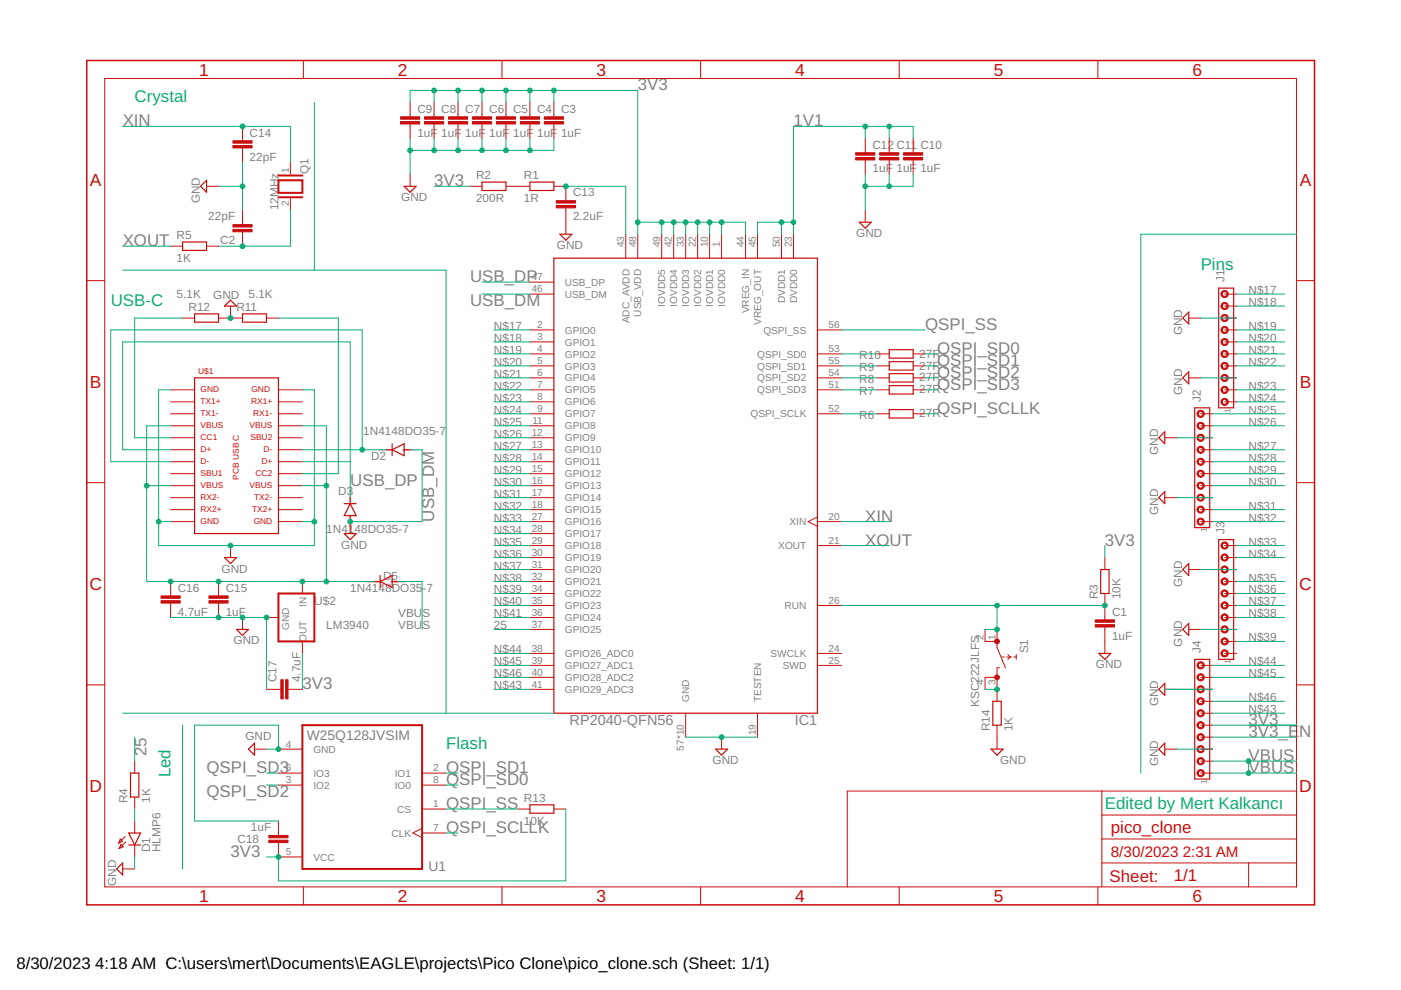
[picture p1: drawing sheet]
<svg xmlns="http://www.w3.org/2000/svg" width="297mm" height="210mm" viewBox="0 0 297 210" stroke-linecap="round" stroke-linejoin="round" font-family="sans-serif">
<g fill="none" stroke="#c90d0c" stroke-width=".21">
<path d="M22.2 16.6h252.7v171.4h-252.7zM64.3 12.8v3.8M106.4 12.8v3.8M148.5 12.8v3.8M190.6 12.8v3.8M232.8 12.8v3.8M43.8 39.5h2.5M51.4 26.8v3M51.4 31.4v3M61.6 34.4v2.6M87 21.7v3.1M87 26.3v3"/>
<path d="M87 37v2.5M92 21.7v3.1M92 26.3v3M97.1 21.7v3.1M97.1 26.3v3M99.7 39.5h2.5M102.2 21.7v3.1M102.2 26.3v3M107.3 21.7v3.1M107.3 26.3v3M107.3 39.5h5.1M112.4 21.7v3.1"/>
<path d="M112.4 26.3v3M117.4 21.7v3.1M117.4 26.3v3M117.4 39.5h2.6v3M183.5 29.3v3.1M183.5 33.9v3.1M188.5 29.3v3.1M188.5 33.9v3.1M193.6 29.3v3.1M193.6 33.9v3.1M18.4 59.5h3.8M36.2 52.2h2.5"/>
<path d="M43.8 52.2h2.5M51.4 44.6v3M51.4 49.1v3.1M61.6 42v2.6M112.4 59.8h5M120 44.1v5.6M132.7 49.7v5M135.2 49.7v5M140.3 49.7v5M142.8 49.7v5M145.4 49.7v5M147.9 49.7v5"/>
<path d="M150.5 49.7v5M153 49.7v5M158.1 49.7v5M160.6 49.7v5M165.7 49.7v5M168.2 49.7v5M183.5 44.6v2.5M274.9 59.5h3.8M38.7 67.4h2.6M46.3 67.4h5.1M48.9 64.9v2.5M56.5 67.4h2.5"/>
<path d="M112.4 62.4h5M112.4 70h5M112.4 72.5h5M112.4 75h5M112.4 77.6h5M173.3 70h5.1M173.3 75h5.1M173.3 77.6h5.1M186 75h2.5M186 77.6h2.5M193.6 75h2.6M193.6 77.6h2.6"/>
<path d="M252 67.4h2.6M259.7 62.4h2.5M259.7 70h2.5M259.7 72.5h2.5M259.7 75h2.5M259.7 77.6h2.5M259.7 67.4h2.5M259.7 64.9h2.5M36.2 82.7h5.1M36.2 85.2h5.1M36.2 87.7h5.1M36.2 90.3h5.1"/>
<path d="M36.2 92.8h5.1M36.2 95.4h5.1M36.2 97.9h5.1M59 82.7h5.1M59 85.2h5.1M59 87.7h5.1M59 90.3h5.1M59 92.8h5.1M59 95.4h5.1M59 97.9h5.1M112.4 80.1h5M112.4 82.7h5"/>
<path d="M112.4 85.2h5M112.4 87.7h5M112.4 90.3h5M112.4 92.8h5M112.4 95.4h5M112.4 97.9h5M173.3 80.1h5.1M173.3 82.7h5.1M173.3 87.7h5.1M186 80.1h2.5M186 82.7h2.5M186 87.7h2.5"/>
<path d="M193.6 80.1h2.6M193.6 82.7h2.6M193.6 87.7h2.6M247 92.8h2.5M252 80.1h2.6M254.6 87.7h2.5M254.6 90.3h2.5M254.6 92.8h2.5M254.6 95.4h2.5M254.6 97.9h2.5M259.7 80.1h2.5M259.7 82.7h2.5"/>
<path d="M259.7 85.2h2.5M18.4 102.3h3.8M36.2 100.4h5.1M36.2 103h5.1M36.2 105.5h5.1M36.2 108.1h5.1M36.2 110.6h5.1M48.9 115.7v2.5M59 100.4h5.1M59 103h5.1M59 105.5h5.1M59 108.1h5.1"/>
<path d="M59 110.6h5.1M74.3 110.6v2.5M112.4 100.4h5M112.4 103h5M112.4 105.5h5M112.4 108.1h5M112.4 110.6h5M112.4 113.1h5M112.4 115.7h5M112.4 118.2h5M173.3 110.6h5.1M173.3 115.7h5.1"/>
<path d="M173.3 109.6l-2 1 2 1M234.3 118.2v2.6M247 105.5h2.5M254.6 100.4h2.5M254.6 103h2.5M254.6 105.5h2.5M254.6 108.1h2.5M254.6 110.6h2.5M259.7 115.7h2.5M259.7 118.2h2.5M274.9 102.3h3.8M36.2 123.3v3"/>
<path d="M36.2 127.9v3M46.3 123.3v3M46.3 127.9v3M51.4 130.9v2.6M56.5 130.9h2.5M64.1 123.3v2.5M64.1 136v2.5M112.4 120.8h5M112.4 123.3h5M112.4 125.8h5M112.4 128.4h5M112.4 130.9h5"/>
<path d="M112.4 133.5h5M112.4 138.5h5M173.3 128.4h5.1M173.3 138.5h5.1M208.9 133.5v2.5h2.5M211.4 133.5v3.8l1.8 4.3M212.4 139.3h.5M213.4 139.3h1M213.7 138.8l.5 .5-.5 .5M214.9 139.3h.6M215.5 138.8v1M234.3 125.8v5.6"/>
<path d="M234.3 132.9v5.6M252 120.8h2.6M252 133.5h2.6M259.7 120.8h2.5M259.7 123.3h2.5M259.7 125.8h2.5M259.7 128.4h2.5M259.7 130.9h2.5M259.7 133.5h2.5M259.7 138.5h2.5M259.7 136h2.5M18.4 145.2h3.8"/>
<path d="M54 158.8h2.5M56.5 146.2h3M59 158.8h5.1M61.1 146.2h3M112.4 141.1h5M112.4 143.6h5M112.4 146.2h5M145.4 151.2v5.1M153 156.3v2.5M160.6 151.2v5.1M173.3 141.1h5.1M211.4 143.6h-2.5v2.6"/>
<path d="M211.4 153.8v5M211.9 141.6h-.5v7.1M247 146.2h2.5M247 158.8h2.5M254.6 141.1h2.5M254.6 143.6h2.5M254.6 146.2h2.5M254.6 158.8h2.5M254.6 156.3h2.5M254.6 153.8h2.5M254.6 151.2h2.5M254.6 148.7h2.5"/>
<path d="M274.9 145.2h3.8M25.5 177.9l.5 .5-.9 .4zM25.6 179l.5 .5-.8 .4zM26.5 177.4l-1.4 1.4M26.6 178.5l-1.3 1.4M28.6 161.4v2.5M28.6 169v2.5M28.6 174.1v2.5M28.6 179.2v2.5M59 163.9h5.1M59 166.5h5.1M59 178.6v3.1h5.1"/>
<path d="M59 174.1v3M89.5 163.9h5.1M89.5 175.6l-2 1 2 1M89.5 176.6h5.1M89.5 171.5h5.1M89.5 166.5h5.1M109.8 171.5h2.6M117.4 171.5h2.6M233.6 167.7v20.3M233.6 177.9h41.3M233.6 172.8h41.3M254.6 163.9h2.5"/>
<path d="M254.6 161.4h2.5M274.9 167.7h-95.3v20.3M26 184.2h2.6M64.3 188v3.9M106.4 188v3.9M148.5 188v3.9M190.6 188v3.9M232.8 188v3.9M233.6 183h41.3M264.7 183v5"/>
</g>
<path d="M18.4 12.8h260.3v179.1h-260.3z" fill="none" stroke="#c90d0c" stroke-width=".32"/>
<g fill="none" stroke="#c90d0c" stroke-width=".25">
<path d="M43.8 38.2v2.6l-1.3-1.3zM85.7 39.5h2.5l-1.2 1.3zM102.2 38.6h5.1v1.8h-5.1zM112.4 38.6h5v1.8h-5zM38.7 51.3h5.1v1.8h-5.1zM117.4 54.7h55.9v96.5h-55.9zM118.7 49.7h2.5l-1.2 1.2zM182.2 47.1h2.5l-1.2 1.3zM41.3 66.5h5v1.8h-5zM47.6 64.9l1.3-1.3 1.2 1.3zM51.4 66.5h5.1v1.8h-5.1zM188.5 74.1h5.1v1.8h-5.1z"/>
<path d="M188.5 76.7h5.1v1.8h-5.1zM188.5 79.2h5.1v1.8h-5.1zM252 66.2v2.5l-1.2-1.3zM252 78.8v2.6l-1.2-1.3zM258.4 61.1h3.2v25.4h-3.2zM41.3 80.1h17.7v33h-17.7zM81.9 95.4h1.2M83.1 95.4l2.6-1.3v2.5zM83.1 94.1v2.5M85.7 95.4h1.3M188.5 86.8h5.1v1.8h-5.1zM188.5 81.8h5.1v1.7h-5.1z"/>
<path d="M247 91.5v2.6l-1.3-1.3zM253.3 86.5h3.2v25.4h-3.2zM47.6 118.2h2.5l-1.2 1.3zM73 113.1h2.5l-1.2 1.3zM73 106.8h2.5M74.3 106.8l1.2 2.5h-2.5zM74.3 105.5v1.3M74.3 109.3v1.3M247 104.2v2.6l-1.3-1.3zM252 119.5v2.5l-1.2-1.2zM258.4 114.4h3.2v25.4h-3.2zM50.1 133.5h2.6l-1.3 1.2z"/>
<path d="M79.3 123.3h1.3M80.6 123.3l2.5-1.3v2.6zM80.6 122v2.6M83.1 123.3h1.3M233 138.5h2.5l-1.2 1.3zM233.4 120.8h1.7v5h-1.7zM252 132.2v2.5l-1.2-1.2zM253.3 139.8h3.2v25.4h-3.2zM54 157.6v2.5l-1.3-1.3zM151.7 158.8h2.6l-1.3 1.3zM210.1 158.8h2.6l-1.3 1.3zM210.5 148.7h1.8v5.1h-1.8z"/>
<path d="M247 144.9v2.5l-1.3-1.2zM247 157.6v2.5l-1.3-1.3zM27.3 176.6h2.5l-1.2 2.6zM27.3 179.2h2.5M27.7 163.9h1.7v5.1h-1.7zM112.4 170.6h5v1.8h-5zM26 183v2.5l-1.3-1.3z"/>
</g>
<g fill="#c90d0c" stroke="#c90d0c" stroke-width=".21">
<path d="M259.1 84.7a.77 .77 0 0 1 1.2 .1 .77 .77 0 0 1-.4 1.1 .77 .77 0 0 1-1-.7h.2a.51 .51 0 0 1 .8-.4 .51 .51 0 0 1 .1 .8 .51 .51 0 0 1-.8-.2l-.1-.2h-.2z" fill-rule="evenodd"/>
<path d="M259.1 82.2a.77 .77 0 0 1 1.2 0 .77 .77 0 0 1-.4 1.2 .77 .77 0 0 1-1-.7h.2a.51 .51 0 0 1 .8-.5 .51 .51 0 0 1 .1 .9 .51 .51 0 0 1-.8-.3l-.1-.1h-.2z" fill-rule="evenodd"/>
<path d="M259.1 79.6a.77 .77 0 0 1 1.2 .1 .77 .77 0 0 1-.4 1.1 .77 .77 0 0 1-1-.7h.2a.51 .51 0 0 1 .8-.4 .51 .51 0 0 1 .1 .8 .51 .51 0 0 1-.8-.2l-.1-.2h-.2z" fill-rule="evenodd"/>
<path d="M259.1 77.1a.77 .77 0 0 1 1.2 0 .77 .77 0 0 1-.4 1.2 .77 .77 0 0 1-1-.7h.2a.51 .51 0 0 1 .8-.4 .51 .51 0 0 1 .1 .8 .51 .51 0 0 1-.8-.2l-.1-.2h-.2z" fill-rule="evenodd"/>
<path d="M259.1 74.5a.77 .77 0 0 1 1.2 .1 .77 .77 0 0 1-.4 1.2 .77 .77 0 0 1-1-.8h.2a.51 .51 0 0 1 .8-.4 .51 .51 0 0 1 .1 .9 .51 .51 0 0 1-.8-.3l-.1-.2h-.2z" fill-rule="evenodd"/>
<path d="M259.1 72a.77 .77 0 0 1 1.2 .1 .77 .77 0 0 1-.4 1.1 .77 .77 0 0 1-1-.7h.2a.51 .51 0 0 1 .8-.4 .51 .51 0 0 1 .1 .8 .51 .51 0 0 1-.8-.2l-.1-.2h-.2z" fill-rule="evenodd"/>
<path d="M259.1 69.5a.77 .77 0 0 1 1.2 0 .77 .77 0 0 1-.4 1.2 .77 .77 0 0 1-1-.7h.2a.51 .51 0 0 1 .8-.5 .51 .51 0 0 1 .1 .9 .51 .51 0 0 1-.8-.3l-.1-.1h-.2z" fill-rule="evenodd"/>
<path d="M259.1 66.9a.77 .77 0 0 1 1.2 .1 .77 .77 0 0 1-.4 1.1 .77 .77 0 0 1-1-.7h.2a.51 .51 0 0 1 .8-.4 .51 .51 0 0 1 .1 .8 .51 .51 0 0 1-.8-.2l-.1-.2h-.2z" fill-rule="evenodd"/>
<path d="M259.1 64.4a.77 .77 0 0 1 1.2 0 .77 .77 0 0 1-.4 1.2 .77 .77 0 0 1-1-.7h.2a.51 .51 0 0 1 .8-.4 .51 .51 0 0 1 .1 .8 .51 .51 0 0 1-.8-.2l-.1-.2h-.2z" fill-rule="evenodd"/>
<path d="M259.1 61.8a.77 .77 0 0 1 1.2 .1 .77 .77 0 0 1-.4 1.2 .77 .77 0 0 1-1-.7h.2a.51 .51 0 0 1 .8-.5 .51 .51 0 0 1 .1 .9 .51 .51 0 0 1-.8-.3l-.1-.1h-.2z" fill-rule="evenodd"/>
<path d="M254 110.1a.76 .76 0 0 1 1.2 .1 .76 .76 0 0 1-.4 1.1 .76 .76 0 0 1-1-.7h.3a.51 .51 0 0 1 .7-.4 .51 .51 0 0 1 .1 .8 .51 .51 0 0 1-.8-.2v-.2h-.3z" fill-rule="evenodd"/>
<path d="M254 107.6a.76 .76 0 0 1 1.2 0 .76 .76 0 0 1-.4 1.2 .76 .76 0 0 1-1-.7h.3a.51 .51 0 0 1 .7-.5 .51 .51 0 0 1 .1 .9 .51 .51 0 0 1-.8-.3v-.1h-.3z" fill-rule="evenodd"/>
<path d="M254 105a.76 .76 0 0 1 1.2 .1 .76 .76 0 0 1-.4 1.1 .76 .76 0 0 1-1-.7h.3a.51 .51 0 0 1 .7-.4 .51 .51 0 0 1 .1 .8 .51 .51 0 0 1-.8-.2v-.2h-.3z" fill-rule="evenodd"/>
<path d="M254 102.5a.76 .76 0 0 1 1.2 0 .76 .76 0 0 1-.4 1.2 .76 .76 0 0 1-1-.7h.3a.51 .51 0 0 1 .7-.5 .51 .51 0 0 1 .1 .9 .51 .51 0 0 1-.8-.3v-.1h-.3z" fill-rule="evenodd"/>
<path d="M254 99.9a.76 .76 0 0 1 1.2 .1 .76 .76 0 0 1-.4 1.2 .76 .76 0 0 1-1-.8h.3a.51 .51 0 0 1 .7-.4 .51 .51 0 0 1 .1 .8 .51 .51 0 0 1-.8-.2v-.2h-.3z" fill-rule="evenodd"/>
<path d="M254 97.4a.76 .76 0 0 1 1.2 .1 .76 .76 0 0 1-.4 1.1 .76 .76 0 0 1-1-.7h.3a.51 .51 0 0 1 .7-.4 .51 .51 0 0 1 .1 .8 .51 .51 0 0 1-.8-.2v-.2h-.3z" fill-rule="evenodd"/>
<path d="M254 94.9a.76 .76 0 0 1 1.2 0 .76 .76 0 0 1-.4 1.2 .76 .76 0 0 1-1-.7h.3a.51 .51 0 0 1 .7-.5 .51 .51 0 0 1 .1 .9 .51 .51 0 0 1-.8-.3v-.1h-.3z" fill-rule="evenodd"/>
<path d="M254 92.3a.77 .77 0 0 1 1.2 .1 .77 .77 0 0 1-.4 1.1 .77 .77 0 0 1-1-.7h.3a.51 .51 0 0 1 .7-.4 .51 .51 0 0 1 .1 .8 .51 .51 0 0 1-.8-.2v-.2h-.3z" fill-rule="evenodd"/>
<path d="M254 89.8a.77 .77 0 0 1 1.2 0 .77 .77 0 0 1-.4 1.2 .77 .77 0 0 1-1-.7h.3a.51 .51 0 0 1 .7-.5 .51 .51 0 0 1 .1 .9 .51 .51 0 0 1-.8-.3v-.1h-.3z" fill-rule="evenodd"/>
<path d="M254 87.2a.77 .77 0 0 1 1.2 .1 .77 .77 0 0 1-.4 1.2 .77 .77 0 0 1-1-.8h.3a.51 .51 0 0 1 .7-.4 .51 .51 0 0 1 .1 .8 .51 .51 0 0 1-.8-.2v-.2h-.3z" fill-rule="evenodd"/>
<path d="M259.1 138a.76 .76 0 0 1 1.2 .1 .76 .76 0 0 1-.4 1.2 .76 .76 0 0 1-1-.8h.2a.51 .51 0 0 1 .8-.4 .51 .51 0 0 1 .1 .8 .51 .51 0 0 1-.8-.2l-.1-.2h-.2z" fill-rule="evenodd"/>
<path d="M259.1 135.5a.76 .76 0 0 1 1.2 .1 .76 .76 0 0 1-.4 1.1 .76 .76 0 0 1-1-.7h.2a.51 .51 0 0 1 .8-.4 .51 .51 0 0 1 .1 .8 .51 .51 0 0 1-.8-.2l-.1-.2h-.2z" fill-rule="evenodd"/>
<path d="M259.1 133a.76 .76 0 0 1 1.2 0 .76 .76 0 0 1-.4 1.2 .76 .76 0 0 1-1-.7h.2a.51 .51 0 0 1 .8-.5 .51 .51 0 0 1 .1 .9 .51 .51 0 0 1-.8-.3l-.1-.1h-.2z" fill-rule="evenodd"/>
<path d="M259.1 130.4a.76 .76 0 0 1 1.2 .1 .76 .76 0 0 1-.4 1.1 .76 .76 0 0 1-1-.7h.2a.51 .51 0 0 1 .8-.4 .51 .51 0 0 1 .1 .8 .51 .51 0 0 1-.8-.2l-.1-.2h-.2z" fill-rule="evenodd"/>
<path d="M259.1 127.9a.76 .76 0 0 1 1.2 0 .76 .76 0 0 1-.4 1.2 .76 .76 0 0 1-1-.7h.2a.51 .51 0 0 1 .8-.5 .51 .51 0 0 1 .1 .9 .51 .51 0 0 1-.8-.3l-.1-.1h-.2z" fill-rule="evenodd"/>
<path d="M259.1 125.3a.76 .76 0 0 1 1.2 .1 .76 .76 0 0 1-.4 1.2 .76 .76 0 0 1-1-.8h.2a.51 .51 0 0 1 .8-.4 .51 .51 0 0 1 .1 .8 .51 .51 0 0 1-.8-.2l-.1-.2h-.2z" fill-rule="evenodd"/>
<path d="M259.1 122.8a.76 .76 0 0 1 1.2 .1 .76 .76 0 0 1-.4 1.1 .76 .76 0 0 1-1-.7h.2a.51 .51 0 0 1 .8-.4 .51 .51 0 0 1 .1 .8 .51 .51 0 0 1-.8-.2l-.1-.2h-.2z" fill-rule="evenodd"/>
<path d="M259.1 120.3a.76 .76 0 0 1 1.2 0 .76 .76 0 0 1-.4 1.2 .76 .76 0 0 1-1-.7h.2a.51 .51 0 0 1 .8-.5 .51 .51 0 0 1 .1 .9 .51 .51 0 0 1-.8-.3l-.1-.1h-.2z" fill-rule="evenodd"/>
<path d="M259.1 117.7a.76 .76 0 0 1 1.2 .1 .76 .76 0 0 1-.4 1.1 .76 .76 0 0 1-1-.7h.2a.51 .51 0 0 1 .8-.4 .51 .51 0 0 1 .1 .8 .51 .51 0 0 1-.8-.2l-.1-.2h-.2z" fill-rule="evenodd"/>
<path d="M259.1 115.2a.76 .76 0 0 1 1.2 0 .76 .76 0 0 1-.4 1.2 .76 .76 0 0 1-1-.7h.2a.51 .51 0 0 1 .8-.5 .51 .51 0 0 1 .1 .9 .51 .51 0 0 1-.8-.3l-.1-.1h-.2z" fill-rule="evenodd"/>
<path d="M254 163.4a.77 .77 0 0 1 1.2 .1 .77 .77 0 0 1-.4 1.1 .77 .77 0 0 1-1-.7h.3a.51 .51 0 0 1 .7-.4 .51 .51 0 0 1 .1 .8 .51 .51 0 0 1-.8-.2v-.2h-.3z" fill-rule="evenodd"/>
<path d="M254 160.9a.77 .77 0 0 1 1.2 0 .77 .77 0 0 1-.4 1.2 .77 .77 0 0 1-1-.7h.3a.51 .51 0 0 1 .7-.4 .51 .51 0 0 1 .1 .8 .51 .51 0 0 1-.8-.2v-.2h-.3z" fill-rule="evenodd"/>
<path d="M254 158.3a.77 .77 0 0 1 1.2 .1 .77 .77 0 0 1-.4 1.2 .77 .77 0 0 1-1-.8h.3a.51 .51 0 0 1 .7-.4 .51 .51 0 0 1 .1 .9 .51 .51 0 0 1-.8-.3v-.2h-.3z" fill-rule="evenodd"/>
<path d="M254 155.8a.77 .77 0 0 1 1.2 .1 .77 .77 0 0 1-.4 1.1 .77 .77 0 0 1-1-.7h.3a.51 .51 0 0 1 .7-.4 .51 .51 0 0 1 .1 .8 .51 .51 0 0 1-.8-.2v-.2h-.3z" fill-rule="evenodd"/>
<path d="M254 153.3a.77 .77 0 0 1 1.2 0 .77 .77 0 0 1-.4 1.2 .77 .77 0 0 1-1-.7h.3a.51 .51 0 0 1 .7-.5 .51 .51 0 0 1 .1 .9 .51 .51 0 0 1-.8-.3v-.1h-.3z" fill-rule="evenodd"/>
<path d="M254 150.7a.77 .77 0 0 1 1.2 .1 .77 .77 0 0 1-.4 1.1 .77 .77 0 0 1-1-.7h.3a.51 .51 0 0 1 .7-.4 .51 .51 0 0 1 .1 .8 .51 .51 0 0 1-.8-.2v-.2h-.3z" fill-rule="evenodd"/>
<path d="M254 148.2a.77 .77 0 0 1 1.2 0 .77 .77 0 0 1-.4 1.2 .77 .77 0 0 1-1-.7h.3a.51 .51 0 0 1 .7-.4 .51 .51 0 0 1 .1 .8 .51 .51 0 0 1-.8-.2v-.2h-.3z" fill-rule="evenodd"/>
<path d="M254 145.6a.77 .77 0 0 1 1.2 .1 .77 .77 0 0 1-.4 1.2 .77 .77 0 0 1-1-.7h.3a.51 .51 0 0 1 .7-.5 .51 .51 0 0 1 .1 .9 .51 .51 0 0 1-.8-.3v-.1h-.3z" fill-rule="evenodd"/>
<path d="M254 143.1a.77 .77 0 0 1 1.2 .1 .77 .77 0 0 1-.4 1.1 .77 .77 0 0 1-1-.7h.3a.51 .51 0 0 1 .7-.4 .51 .51 0 0 1 .1 .8 .51 .51 0 0 1-.8-.2v-.2h-.3z" fill-rule="evenodd"/>
<path d="M254 140.6a.77 .77 0 0 1 1.2 0 .77 .77 0 0 1-.4 1.2 .77 .77 0 0 1-1-.7h.3a.51 .51 0 0 1 .7-.5 .51 .51 0 0 1 .1 .9 .51 .51 0 0 1-.8-.3v-.1h-.3z" fill-rule="evenodd"/>
<circle cx="211.4" cy="136" r=".51"/>
<circle cx="211.4" cy="143.6" r=".51"/>
</g>
<g fill="#c90d0c" stroke="#c90d0c" stroke-width=".21">
<path d="M115.4 24.8h4.1v.5h-4.1z"/>
<path d="M115.4 25.8h4.1v.5h-4.1z"/>
<path d="M110.3 24.8h4.1v.5h-4.1z"/>
<path d="M110.3 25.8h4.1v.5h-4.1z"/>
<path d="M105.2 24.8h4.1v.5h-4.1z"/>
<path d="M105.2 25.8h4.1v.5h-4.1z"/>
<path d="M100.2 24.8h4v.5h-4z"/>
<path d="M100.2 25.8h4v.5h-4z"/>
<path d="M95.1 24.8h4v.5h-4z"/>
<path d="M95.1 25.8h4v.5h-4z"/>
<path d="M90 24.8h4.1v.5h-4.1z"/>
<path d="M90 25.8h4.1v.5h-4.1z"/>
<path d="M84.9 24.8h4.1v.5h-4.1z"/>
<path d="M84.9 25.8h4.1v.5h-4.1z"/>
<path d="M191.6 32.4h4v.5h-4z"/>
<path d="M191.6 33.4h4v.5h-4z"/>
<path d="M186.5 32.4h4.1v.5h-4.1z"/>
<path d="M186.5 33.4h4.1v.5h-4.1z"/>
<path d="M181.4 32.4h4.1v.5h-4.1z"/>
<path d="M181.4 33.4h4.1v.5h-4.1z"/>
<path d="M117.9 42.5h4.1v.6h-4.1z"/>
<path d="M117.9 43.6h4.1v.5h-4.1z"/>
<path d="M232.2 131.4h4.1v.5h-4.1z"/>
<path d="M232.2 132.4h4.1v.5h-4.1z"/>
<path d="M49.4 48.6h4v.5h-4z"/>
<path d="M49.4 47.6h4v.5h-4z"/>
<path d="M49.4 29.8h4v.6h-4z"/>
<path d="M49.4 30.9h4v.5h-4z"/>
<path d="M44.3 126.3h4.1v.6h-4.1z"/>
<path d="M44.3 127.4h4.1v.5h-4.1z"/>
<path d="M34.1 126.3h4.1v.6h-4.1z"/>
<path d="M34.1 127.4h4.1v.5h-4.1z"/>
<path d="M59.5 144.1h.5v4.1h-.5z"/>
<path d="M60.6 144.1h.5v4.1h-.5z"/>
<path d="M57 178.1h4.1v.5h-4.1z"/>
<path d="M57 177.1h4.1v.5h-4.1z"/>
</g>
<path d="M59 38.2h5.1v2.7h-5.1zM59 37.2h5.1M59 41.8h5.1M59 125.8h7.7v10.2h-7.7zM64.1 153.8h25.4v30.4h-25.4z" fill="none" stroke="#c90d0c" stroke-width=".42"/>
<g fill="none" stroke="#0dab76" stroke-width=".21">
<path d="M92 19.2v2.5M97.1 19.2v2.5M102.2 19.2v2.5M107.3 19.2v2.5M112.4 19.2v2.5M117.4 19.2v2.5M26 26.8h35.6v7.6M46.3 39.5h5.1M51.4 34.4v10.2M66.7 21.7v35.6M87 21.7v-2.5h48.2v30.5M87 29.3v7.7"/>
<path d="M92 29.3v2.6M92 39.5h7.7M97.1 29.3v2.6M102.2 29.3v2.6M107.3 29.3v2.6M112.4 29.3v2.6M117.4 29.3v2.6h-30.4M120 39.5h12.7v10.2M183.5 26.8v2.5M183.5 37v7.6M188.5 26.8v2.5M188.5 37v2.5"/>
<path d="M193.6 37v2.5h-10.1M193.6 29.3v-2.5h-25.4v22.9M26 52.2h10.2M26 57.3h68.6v93.9M61.6 44.6v7.6h-15.3M102.2 59.8h10.2M135.2 47.1h22.9v2.6M140.3 47.1v2.6M142.8 47.1v2.6M145.4 47.1v2.6M147.9 47.1v2.6M150.5 47.1v2.6"/>
<path d="M153 47.1v2.6M165.7 47.1v2.6M168.2 47.1h-7.6v2.6M274.9 49.7h-33v114.2M38.7 67.4h-10.1v25.4h7.6M59 67.4h12.7v33h-7.6M102.2 62.4h10.2M104.7 72.5h7.7M104.7 70h7.7M104.7 77.6h7.7M104.7 75h7.7M178.4 70h17.8"/>
<path d="M178.4 77.6h7.6M178.4 75h7.6M196.2 77.6h2.5M196.2 75h2.5M254.6 67.4h7.6M262.2 72.5h10.2M262.2 62.4h10.2M262.2 70h10.2M262.2 77.6h10.2M262.2 75h10.2M262.2 64.9h10.2M36.2 82.7h-2.6v33h33.1v-33h-2.6"/>
<path d="M36.2 95.4h-10.2v-22.9h48.3v33M36.2 90.3h-5.1v33h48.2M64.1 95.4h17.8M64.1 97.9h10.2M64.1 90.3h5.1v33M76.8 95.4v-25.4h-53.3v27.9h12.7M87 95.4h2.5v15.2h-15.2M104.7 82.7h7.7M104.7 95.4h7.7M104.7 92.8h7.7M104.7 80.1h7.7M104.7 97.9h7.7"/>
<path d="M104.7 87.7h7.7M104.7 85.2h7.7M104.7 90.3h7.7M178.4 82.7h7.6M178.4 80.1h7.6M178.4 87.7h7.6M196.2 82.7h2.5M196.2 80.1h2.5M196.2 87.7h2.5M249.5 92.8h7.6M254.6 80.1h7.6M257.1 95.4h15.3"/>
<path d="M257.1 97.9h15.3M257.1 87.7h15.3M257.1 90.3h15.3M262.2 82.7h10.2M262.2 85.2h10.2M31.1 103h5.1M33.6 110.6h2.6M64.1 110.6h2.6M64.1 103h5.1M104.7 115.7h7.7M104.7 110.6h7.7M104.7 105.5h7.7"/>
<path d="M104.7 100.4h7.7M104.7 103h7.7M104.7 108.1h7.7M104.7 113.1h7.7M104.7 118.2h7.7M178.4 115.7h10.1M178.4 110.6h10.1M234.3 115.7v2.5M249.5 105.5h7.6M257.1 110.6h15.3M257.1 100.4h15.3M257.1 103h15.3"/>
<path d="M257.1 108.1h15.3M262.2 115.7h10.2M262.2 118.2h10.2M36.2 130.9h20.3v15.3M64.1 138.5v7.7M84.4 123.3h5.1v10.2M104.7 133.5h7.7M104.7 130.9h7.7M104.7 120.8h7.7M104.7 123.3h7.7M104.7 128.4h7.7M104.7 125.8h7.7"/>
<path d="M104.7 138.5h7.7M178.4 128.4h55.9M211.4 128.4v5.1h-2.5M254.6 133.5h7.6M254.6 120.8h7.6M262.2 130.9h10.2M262.2 123.3h10.2M262.2 128.4h10.2M262.2 125.8h10.2M262.2 136h10.2M26 151.2h91.4M28.6 156.3v5.1"/>
<path d="M38.7 153.8v30.4M56.5 158.8h2.5v-5h-17.7v20.3h17.7M104.7 146.2h7.7M104.7 141.1h7.7M104.7 143.6h7.7M145.4 156.3h15.2M208.9 146.2h2.5M247 146.2h10.1M249.5 158.8h7.6M257.1 156.3h17.8M257.1 153.8h17.8M257.1 151.2h15.3"/>
<path d="M257.1 141.1h15.3M257.1 143.6h15.3M257.1 148.7h15.3M28.6 171.5v2.6M56.5 163.9h2.5M56.5 166.5h2.5M94.6 163.9h2.5M94.6 171.5h15.2M94.6 166.5h2.5M94.6 176.6h2.5M120 171.5v15.3h-61v-5.1h-2.5M257.1 161.4h17.8"/>
<path d="M257.1 163.9h17.8M264.7 161.4v2.5M28.6 181.7v2.5"/>
</g>
<g fill="#0dab76" stroke="#0dab76" stroke-width=".21">
<circle cx="153" cy="156.3" r=".51"/>
<circle cx="92" cy="31.9" r=".51"/>
<circle cx="97.1" cy="31.9" r=".51"/>
<circle cx="102.2" cy="31.9" r=".51"/>
<circle cx="107.3" cy="31.9" r=".51"/>
<circle cx="112.4" cy="31.9" r=".51"/>
<circle cx="87" cy="31.9" r=".51"/>
<circle cx="188.5" cy="39.5" r=".51"/>
<circle cx="183.5" cy="39.5" r=".51"/>
<circle cx="51.4" cy="39.5" r=".51"/>
<circle cx="48.9" cy="115.7" r=".51"/>
<circle cx="66.7" cy="110.6" r=".51"/>
<circle cx="33.6" cy="110.6" r=".51"/>
<circle cx="51.4" cy="130.9" r=".51"/>
<circle cx="46.3" cy="130.9" r=".51"/>
<circle cx="56.5" cy="130.9" r=".51"/>
<circle cx="74.3" cy="110.6" r=".51"/>
<circle cx="48.9" cy="67.4" r=".51"/>
<circle cx="59" cy="158.8" r=".51"/>
<circle cx="264.7" cy="161.4" r=".51"/>
<circle cx="264.7" cy="163.9" r=".51"/>
<circle cx="188.5" cy="26.8" r=".51"/>
<circle cx="183.5" cy="26.8" r=".51"/>
<circle cx="165.7" cy="47.1" r=".51"/>
<circle cx="168.2" cy="47.1" r=".51"/>
<circle cx="117.4" cy="19.2" r=".51"/>
<circle cx="112.4" cy="19.2" r=".51"/>
<circle cx="107.3" cy="19.2" r=".51"/>
<circle cx="102.2" cy="19.2" r=".51"/>
<circle cx="97.1" cy="19.2" r=".51"/>
<circle cx="92" cy="19.2" r=".51"/>
<circle cx="153" cy="47.1" r=".51"/>
<circle cx="150.5" cy="47.1" r=".51"/>
<circle cx="147.9" cy="47.1" r=".51"/>
<circle cx="145.4" cy="47.1" r=".51"/>
<circle cx="142.8" cy="47.1" r=".51"/>
<circle cx="140.3" cy="47.1" r=".51"/>
<circle cx="135.2" cy="47.1" r=".51"/>
<circle cx="59" cy="181.7" r=".51"/>
<circle cx="51.4" cy="26.8" r=".51"/>
<circle cx="120" cy="39.5" r=".51"/>
<circle cx="234.3" cy="128.4" r=".51"/>
<circle cx="211.4" cy="133.5" r=".51"/>
<circle cx="211.4" cy="128.4" r=".51"/>
<circle cx="51.4" cy="52.2" r=".51"/>
<circle cx="76.8" cy="95.4" r=".51"/>
<circle cx="211.4" cy="146.2" r=".51"/>
<circle cx="64.1" cy="123.3" r=".51"/>
<circle cx="46.3" cy="123.3" r=".51"/>
<circle cx="36.2" cy="123.3" r=".51"/>
<circle cx="69.2" cy="103" r=".51"/>
<circle cx="31.1" cy="103" r=".51"/>
<circle cx="69.2" cy="123.3" r=".51"/>
</g>
<g font-size="3.7" fill="#c90d0c">
<text x="42.2" y="16">1</text>
<text x="84.4" y="16">2</text>
<text x="126.5" y="16">3</text>
<text x="168.6" y="16">4</text>
<text x="210.7" y="16">5</text>
<text x="252.8" y="16">6</text>
<text x="19.1" y="39.4">A</text>
<text x="275.6" y="39.4">A</text>
<text x="19.1" y="82.2">B</text>
<text x="275.6" y="82.2">B</text>
<text x="19" y="125.1">C</text>
<text x="275.5" y="125.1">C</text>
<text x="19" y="167.9">D</text>
<text x="275.5" y="167.9">D</text>
<text x="42.2" y="191.2">1</text>
<text x="84.4" y="191.2">2</text>
<text x="126.5" y="191.2">3</text>
<text x="168.6" y="191.2">4</text>
<text x="210.7" y="191.2">5</text>
<text x="252.8" y="191.2">6</text>
</g>
<g font-size="3.6" fill="#0dab76">
<text x="28.6" y="21.7">Crystal</text>
<text x="254.6" y="57.3">Pins</text>
<text x="23.5" y="64.9">USB-C</text>
<text x="94.6" y="158.8">Flash</text>
<text x="36.2" y="164.8" transform="rotate(-90 36.2 164.8)">Led</text>
<text x="234.3" y="171.5">Edited by Mert Kalkancı</text>
</g>
<g font-size="3.6" fill="#808080">
<text x="135.2" y="19.2">3V3</text>
<text x="26" y="26.8">XIN</text>
<text x="168.2" y="26.8">1V1</text>
<text x="92" y="39.5">3V3</text>
<text x="26" y="52.2">XOUT</text>
<text x="99.7" y="59.8">USB_DP</text>
<text x="99.7" y="64.9">USB_DM</text>
<text x="196.2" y="70">QSPI_SS</text>
<text x="198.7" y="75">QSPI_SD0</text>
<text x="198.7" y="77.6">QSPI_SD1</text>
<text x="198.7" y="80.1">QSPI_SD2</text>
<text x="198.7" y="82.7">QSPI_SD3</text>
<text x="198.7" y="87.7">QSPI_SCLLK</text>
<text x="74.3" y="103">USB_DP</text>
<text x="92" y="110.6" transform="rotate(-90 92 110.6)">USB_DM</text>
<text x="183.5" y="110.6">XIN</text>
<text x="183.5" y="115.7">XOUT</text>
<text x="234.3" y="115.7">3V3</text>
<text x="64.1" y="146.1">3V3</text>
<text x="264.7" y="153.8">3V3</text>
<text x="31.1" y="160.3" transform="rotate(-90 31.1 160.3)">25</text>
<text x="264.7" y="156.3">3V3_E</text>
<text x="264.7" y="161.4">VBUS</text>
<text x="275.5" y="156.3">N</text>
<text x="43.8" y="163.9">QSPI_SD3</text>
<text x="94.6" y="166.5">QSPI_SD0</text>
<text x="94.6" y="163.9">QSPI_SD1</text>
<text x="264.7" y="163.9">VBU</text>
<text x="43.8" y="169">QSPI_SD2</text>
<text x="94.6" y="171.5">QSPI_SS</text>
<text x="94.6" y="176.6">QSPI_SCLLK</text>
<text x="48.9" y="181.7">3V3</text>
</g>
<g font-size="3.6" fill="#c90d0c">
<text x="235.5" y="176.6">pico_clone</text>
<text x="235.3" y="186.9">Sheet:</text>
<text x="248.9" y="186.8">1/1</text>
</g>
<g font-size="3.5">
<text x="3.5" y="205.4">8/30/2023</text>
<text x="20.2" y="205.4">4:18 AM C:\users\mert\Documents\EAGLE\projects\Pico Clone\pico_clone.sch (Sheet: 1/1)</text>
</g>
<g font-size="3.2" fill="#c90d0c">
<text x="235.5" y="181.7">8/30/2023</text>
<text x="250.8" y="181.7">2:31 AM</text>
</g>
<g font-size="3.1" fill="#808080">
<text x="120.8" y="153.8">RP2040-QFN56</text>
<text x="168.5" y="153.8">IC1</text>
</g>
<g font-size="2.9" fill="#808080">
<text x="65.1" y="156.9">W25Q128JVSIM</text>
<text x="90.8" y="184.8">U1</text>
</g>
<g font-size="2.5" fill="#808080">
<text x="88.5" y="23.9">C9</text>
<text x="93.6" y="23.9">C8</text>
<text x="98.6" y="23.9">C7</text>
<text x="103.7" y="23.9">C6</text>
<text x="108.8" y="23.9">C5</text>
<text x="113.9" y="23.9">C4</text>
<text x="119" y="23.9">C3</text>
<text x="52.9" y="29">C14</text>
<text x="88.5" y="29">1uF 1uF 1uF 1uF 1uF 1uF 1uF</text>
<text x="52.9" y="34">22pF</text>
<text x="185" y="31.5">C12 C11 C10</text>
<text x="65.4" y="37" transform="rotate(-90 65.4 37)">Q1</text>
<text x="100.9" y="38">R2</text>
<text x="111.1" y="38">R1</text>
<text x="121.5" y="41.7">C13</text>
<text x="185" y="36.6">1uF 1uF 1uF</text>
<text x="42.4" y="43.1" transform="rotate(-90 42.4 43.1)">GND</text>
<text x="44.2" y="46.7">22pF</text>
<text x="59" y="44.6" transform="rotate(-90 59 44.6)">12MHz</text>
<text x="85.1" y="42.7">GND</text>
<text x="100.9" y="42.8">200R</text>
<text x="111.1" y="42.8">1R</text>
<text x="121.5" y="46.7">2.2uF</text>
<text x="37.4" y="50.7">R5</text>
<text x="46.7" y="51.8">C2</text>
<text x="118.1" y="52.8">GND</text>
<text x="181.6" y="50.3">GND</text>
<text x="37.4" y="55.5">1K</text>
<text x="259.6" y="59.8" transform="rotate(-90 259.6 59.8)">J1</text>
<text x="37.4" y="63.1">5.1K</text>
<text x="40" y="65.9">R12</text>
<text x="45.2" y="63.5">GND</text>
<text x="50.1" y="65.9">R11</text>
<text x="52.7" y="63.1">5.1K</text>
<text x="264.7" y="62.3">N$17</text>
<text x="264.7" y="64.9">N$18</text>
<text x="104.7" y="70">N$17</text>
<text x="250.6" y="71.1" transform="rotate(-90 250.6 71.1)">GND</text>
<text x="264.7" y="70">N$19</text>
<text x="104.7" y="72.5">N$18</text>
<text x="104.7" y="75">N$19</text>
<text x="104.7" y="77.6">N$20</text>
<text x="182.2" y="76.1">R10</text>
<text x="194.9" y="75.8">27R</text>
<text x="264.7" y="72.5">N$20</text>
<text x="264.7" y="75">N$21</text>
<text x="264.7" y="77.6">N$22</text>
<text x="104.7" y="80.1">N$21</text>
<text x="104.7" y="82.7">N$22</text>
<text x="182.2" y="83.7">R7</text>
<text x="182.2" y="81.2">R8</text>
<text x="182.2" y="78.6">R9</text>
<text x="194.9" y="83.4">27R</text>
<text x="194.9" y="80.9">27R</text>
<text x="194.9" y="78.3">27R</text>
<text x="250.6" y="83.8" transform="rotate(-90 250.6 83.8)">GND</text>
<text x="264.7" y="82.7">N$23</text>
<text x="104.7" y="85.2">N$23</text>
<text x="104.7" y="87.7">N$24</text>
<text x="182.2" y="88.8">R6</text>
<text x="194.9" y="88.5">27R</text>
<text x="254.6" y="85.2" transform="rotate(-90 254.6 85.2)">J2</text>
<text x="264.7" y="85.2">N$24</text>
<text x="264.7" y="87.7">N$25</text>
<text x="77" y="92.3">1N4148DO35-7</text>
<text x="104.7" y="90.3">N$25</text>
<text x="104.7" y="92.8">N$26</text>
<text x="104.7" y="95.4">N$27</text>
<text x="264.7" y="90.3">N$26</text>
<text x="264.7" y="95.4">N$27</text>
<text x="78.7" y="97.6">D2</text>
<text x="104.7" y="97.9">N$28</text>
<text x="104.7" y="100.4">N$29</text>
<text x="245.6" y="96.5" transform="rotate(-90 245.6 96.5)">GND</text>
<text x="264.7" y="97.9">N$28</text>
<text x="264.7" y="100.4">N$29</text>
<text x="71.7" y="105">D3</text>
<text x="104.7" y="103">N$30</text>
<text x="104.7" y="105.5">N$31</text>
<text x="264.7" y="103">N$30</text>
<text x="69.2" y="112.9">1N4148DO35-7</text>
<text x="104.7" y="108.1">N$32</text>
<text x="104.7" y="110.6">N$33</text>
<text x="104.7" y="113.1">N$34</text>
<text x="245.6" y="109.2" transform="rotate(-90 245.6 109.2)">GND</text>
<text x="259.6" y="113.1" transform="rotate(-90 259.6 113.1)">J3</text>
<text x="264.7" y="108.1">N$31</text>
<text x="264.7" y="110.6">N$32</text>
<text x="72.4" y="116.3">GND</text>
<text x="104.7" y="115.7">N$35</text>
<text x="104.7" y="118.2">N$36</text>
<text x="264.7" y="115.7">N$33</text>
<text x="264.7" y="118.2">N$34</text>
<text x="37.7" y="125.5">C16</text>
<text x="47" y="121.4">GND</text>
<text x="47.9" y="125.5">C15</text>
<text x="74.3" y="125.6">1N4148DO35</text>
<text x="81.2" y="123">D5</text>
<text x="89.6" y="125.6">-7</text>
<text x="104.7" y="120.8">N$37</text>
<text x="104.7" y="123.3">N$38</text>
<text x="104.7" y="125.8">N$39</text>
<text x="250.6" y="124.4" transform="rotate(-90 250.6 124.4)">GND</text>
<text x="264.7" y="123.3">N$35</text>
<text x="264.7" y="125.8">N$36</text>
<text x="37.7" y="130.5">4.7uF</text>
<text x="47.9" y="130.5">1uF</text>
<text x="66.6" y="128.4">U$2</text>
<text x="84.4" y="130.9">VBU</text>
<text x="89.6" y="130.9">S</text>
<text x="104.7" y="128.4">N$40</text>
<text x="104.7" y="130.9">N$41</text>
<text x="232.8" y="127.1" transform="rotate(-90 232.8 127.1)">R3</text>
<text x="235.8" y="130.5">C1</text>
<text x="237.6" y="127.1" transform="rotate(-90 237.6 127.1)">10K</text>
<text x="264.7" y="128.4">N$37</text>
<text x="264.7" y="130.9">N$38</text>
<text x="49.5" y="136.6">GND</text>
<text x="69.2" y="133.5">LM3940</text>
<text x="84.4" y="133.4">VBU</text>
<text x="89.6" y="133.4">S</text>
<text x="104.7" y="133.4">25</text>
<text x="235.8" y="135.6">1uF</text>
<text x="250.6" y="137.1" transform="rotate(-90 250.6 137.1)">GND</text>
<text x="264.7" y="136">N$39</text>
<text x="104.7" y="138.5">N$44</text>
<text x="104.7" y="141.1">N$45</text>
<text x="104.7" y="143.6">N$46</text>
<text x="218" y="138.6" transform="rotate(-90 218 138.6)">S1</text>
<text x="232.3" y="141.7">GND</text>
<text x="254.6" y="138.5" transform="rotate(-90 254.6 138.5)">J4</text>
<text x="264.7" y="141.1">N$44</text>
<text x="264.7" y="143.6">N$45</text>
<text x="58.6" y="144.6" transform="rotate(-90 58.6 144.6)">C17</text>
<text x="63.7" y="144.6" transform="rotate(-90 63.7 144.6)">4.7uF</text>
<text x="104.7" y="146.1">N$43</text>
<text x="207.6" y="149.9" transform="rotate(-90 207.6 149.9)">KSC222JLFS</text>
<text x="245.6" y="149.8" transform="rotate(-90 245.6 149.8)">GND</text>
<text x="264.7" y="148.7">N$46</text>
<text x="209.9" y="155" transform="rotate(-90 209.9 155)">R14</text>
<text x="214.7" y="155" transform="rotate(-90 214.7 155)">1K</text>
<text x="264.7" y="151.2">N$43</text>
<text x="52" y="156.9">GND</text>
<text x="151.1" y="162">GND</text>
<text x="212" y="162">GND</text>
<text x="245.6" y="162.5" transform="rotate(-90 245.6 162.5)">GND</text>
<text x="27.1" y="170.3" transform="rotate(-90 27.1 170.3)">R4</text>
<text x="31.9" y="170.3" transform="rotate(-90 31.9 170.3)">1K</text>
<text x="111.1" y="170">R13</text>
<text x="50.4" y="178.8">C18</text>
<text x="53.2" y="176.2">1uF</text>
<text x="111.1" y="174.8">10K</text>
<text x="31.9" y="180.7" transform="rotate(-90 31.9 180.7)">D1</text>
<text x="34" y="180.7" transform="rotate(-90 34 180.7)">HLMP6</text>
<text x="24.6" y="187.9" transform="rotate(-90 24.6 187.9)">GND</text>
</g>
<g font-size="2.1" fill="#808080">
<text x="61.2" y="36.6" transform="rotate(-90 61.2 36.6)">1</text>
<text x="61.2" y="43.6" transform="rotate(-90 61.2 43.6)">2</text>
<text x="132.3" y="52.4" transform="rotate(-90 132.3 52.4)">43</text>
<text x="134.9" y="52.4" transform="rotate(-90 134.9 52.4)">48</text>
<text x="139.9" y="52.4" transform="rotate(-90 139.9 52.4)">49</text>
<text x="142.5" y="52.4" transform="rotate(-90 142.5 52.4)">42</text>
<text x="145" y="52.4" transform="rotate(-90 145 52.4)">33</text>
<text x="147.6" y="52.4" transform="rotate(-90 147.6 52.4)">22</text>
<text x="150.1" y="52.4" transform="rotate(-90 150.1 52.4)">10</text>
<text x="152.6" y="52.4" transform="rotate(-90 152.6 52.4)">1</text>
<text x="157.7" y="52.4" transform="rotate(-90 157.7 52.4)">44</text>
<text x="160.3" y="52.4" transform="rotate(-90 160.3 52.4)">45</text>
<text x="165.3" y="52.4" transform="rotate(-90 165.3 52.4)">50</text>
<text x="167.9" y="52.4" transform="rotate(-90 167.9 52.4)">23</text>
<text x="112.7" y="59.5">47</text>
<text x="112.7" y="62">46</text>
<text x="119.8" y="60.6">USB_DP</text>
<text x="119.8" y="63.1">USB_DM</text>
<text x="141.1" y="65" transform="rotate(-90 141.1 65)">IOVDD5</text>
<text x="143.6" y="65" transform="rotate(-90 143.6 65)">IOVDD4</text>
<text x="146.1" y="65" transform="rotate(-90 146.1 65)">IOVDD3</text>
<text x="148.7" y="65" transform="rotate(-90 148.7 65)">IOVDD2</text>
<text x="151.2" y="65" transform="rotate(-90 151.2 65)">IOVDD1</text>
<text x="153.7" y="65" transform="rotate(-90 153.7 65)">IOVDD0</text>
<text x="166.4" y="64.3" transform="rotate(-90 166.4 64.3)">DVDD1</text>
<text x="169" y="64.3" transform="rotate(-90 169 64.3)">DVDD0</text>
<text x="113.9" y="69.6">2</text>
<text x="119.8" y="70.7">GPIO0</text>
<text x="133.4" y="68.5" transform="rotate(-90 133.4 68.5)">ADC_AVDD</text>
<text x="136" y="67.1" transform="rotate(-90 136 67.1)">USB_VDD</text>
<text x="158.8" y="66.4" transform="rotate(-90 158.8 66.4)">VREG_IN</text>
<text x="161.4" y="68.8" transform="rotate(-90 161.4 68.8)">VREG_OUT</text>
<text x="161.8" y="70.7">QSPI_SS</text>
<text x="175.6" y="69.6">56</text>
<text x="113.9" y="72.1">3</text>
<text x="113.9" y="74.7">4</text>
<text x="113.9" y="77.2">5</text>
<text x="119.8" y="73.3">GPIO1</text>
<text x="119.8" y="75.8">GPIO2</text>
<text x="160.5" y="75.8">QSPI_SD0</text>
<text x="175.6" y="74.7">53</text>
<text x="175.6" y="77.2">55</text>
<text x="113.9" y="79.8">6</text>
<text x="113.9" y="82.3">7</text>
<text x="119.8" y="78.3">GPIO3</text>
<text x="119.8" y="80.9">GPIO4</text>
<text x="119.8" y="83.4">GPIO5</text>
<text x="160.5" y="78.3">QSPI_SD1</text>
<text x="160.5" y="80.9">QSPI_SD2</text>
<text x="160.5" y="83.4">QSPI_SD3</text>
<text x="175.6" y="79.8">54</text>
<text x="175.6" y="82.3">51</text>
<text x="112.9" y="89.9">11</text>
<text x="113.9" y="84.8">8</text>
<text x="113.9" y="87.4">9</text>
<text x="119.8" y="86">GPIO6</text>
<text x="119.8" y="88.5">GPIO7</text>
<text x="159.1" y="88.5">QSPI_SCLK</text>
<text x="175.6" y="87.4">52</text>
<text x="112.7" y="92.5">12</text>
<text x="112.7" y="95">13</text>
<text x="119.8" y="91">GPIO8</text>
<text x="119.8" y="93.6">GPIO9</text>
<text x="112.7" y="97.5">14</text>
<text x="112.7" y="100.1">15</text>
<text x="119.8" y="96.1">GPIO10</text>
<text x="119.8" y="98.7">GPIO11</text>
<text x="119.8" y="101.2">GPIO12</text>
<text x="112.7" y="102.6">16</text>
<text x="112.7" y="105.2">17</text>
<text x="112.7" y="107.7">18</text>
<text x="119.8" y="103.7">GPIO13</text>
<text x="119.8" y="106.3">GPIO14</text>
<text x="112.7" y="110.2">27</text>
<text x="112.7" y="112.8">28</text>
<text x="119.8" y="108.8">GPIO15</text>
<text x="119.8" y="111.4">GPIO16</text>
<text x="119.8" y="113.9">GPIO17</text>
<text x="167.4" y="111.4">XIN</text>
<text x="175.6" y="110.2">20</text>
<text x="112.7" y="115.3">29</text>
<text x="112.7" y="117.9">30</text>
<text x="119.8" y="116.4">GPIO18</text>
<text x="119.8" y="119">GPIO19</text>
<text x="165" y="116.4">XOUT</text>
<text x="175.6" y="115.3">21</text>
<text x="112.7" y="120.4">31</text>
<text x="112.7" y="122.9">32</text>
<text x="112.7" y="125.5">34</text>
<text x="119.8" y="121.5">GPIO20</text>
<text x="119.8" y="124.1">GPIO21</text>
<text x="65" y="128.6" transform="rotate(-90 65 128.6)">IN</text>
<text x="112.7" y="128">35</text>
<text x="112.7" y="130.6">36</text>
<text x="119.8" y="126.6">GPIO22</text>
<text x="119.8" y="129.1">GPIO23</text>
<text x="119.8" y="131.7">GPIO24</text>
<text x="166.3" y="129.1">RUN</text>
<text x="175.6" y="128">26</text>
<text x="61.3" y="133.6" transform="rotate(-90 61.3 133.6)">GND</text>
<text x="65" y="136.1" transform="rotate(-90 65 136.1)">OUT</text>
<text x="112.7" y="133.1">37</text>
<text x="119.8" y="134.2">GPIO25</text>
<text x="208.5" y="135.6" transform="rotate(-90 208.5 135.6)">2</text>
<text x="211" y="135.6" transform="rotate(-90 211 135.6)">1</text>
<text x="112.7" y="138.2">38</text>
<text x="112.7" y="140.7">39</text>
<text x="112.7" y="143.3">40</text>
<text x="119.8" y="139.3">GPIO26_ADC0</text>
<text x="119.8" y="141.8">GPIO27_ADC1</text>
<text x="163.4" y="139.3">SWCLK</text>
<text x="166" y="141.8">SWD</text>
<text x="175.6" y="138.2">24</text>
<text x="175.6" y="140.7">25</text>
<text x="112.7" y="145.8">41</text>
<text x="119.8" y="144.4">GPIO28_ADC2</text>
<text x="119.8" y="146.9">GPIO29_ADC3</text>
<text x="146.1" y="148.9" transform="rotate(-90 146.1 148.9)">GND</text>
<text x="161.4" y="148.9" transform="rotate(-90 161.4 148.9)">TESTEN</text>
<text x="208.5" y="145.1" transform="rotate(-90 208.5 145.1)">4</text>
<text x="211" y="145.1" transform="rotate(-90 211 145.1)">3</text>
<text x="160.3" y="155.9" transform="rotate(-90 160.3 155.9)">19</text>
<text x="60.6" y="158.5">4</text>
<text x="66.4" y="159.6">GND</text>
<text x="145" y="159.1" transform="rotate(-90 145 159.1)">57*10</text>
<text x="60.6" y="166.1">3</text>
<text x="60.6" y="163.6">6</text>
<text x="66.4" y="167.2">IO2</text>
<text x="66.4" y="164.7">IO3</text>
<text x="83.7" y="167.2">IO0</text>
<text x="83.7" y="164.7">IO1</text>
<text x="91.8" y="166.1">8</text>
<text x="91.8" y="163.6">2</text>
<text x="84.2" y="172.3">CS</text>
<text x="91.8" y="171.2">1</text>
<text x="83" y="177.4">CLK</text>
<text x="91.8" y="176.3">7</text>
<text x="60.6" y="181.3">5</text>
<text x="66.4" y="182.5">VCC</text>
</g>
<g font-size="1.8" fill="#c90d0c">
<text x="42" y="79.4">U$1</text>
<text x="42.5" y="83.2">GND</text>
<text x="53.3" y="83.2">GND</text>
<text x="42.5" y="85.7">TX1+</text>
<text x="42.5" y="88.2">TX1-</text>
<text x="53.2" y="85.7">RX1+</text>
<text x="53.7" y="88.2">RX1-</text>
<text x="42.5" y="90.8">VBUS</text>
<text x="42.5" y="93.3">CC1</text>
<text x="42.5" y="95.9">D+</text>
<text x="52.9" y="90.8">VBUS</text>
<text x="53.1" y="93.3">SBU2</text>
<text x="55.9" y="95.9">D-</text>
<text x="42.5" y="98.4">D-</text>
<text x="42.5" y="100.9">SBU1</text>
<text x="50.6" y="101.7" transform="rotate(-90 50.6 101.7)">PCB USB C</text>
<text x="54.2" y="100.9">CC2</text>
<text x="55.4" y="98.4">D+</text>
<text x="42.5" y="103.5">VBUS</text>
<text x="42.5" y="106">RX2-</text>
<text x="52.9" y="103.5">VBUS</text>
<text x="53.9" y="106">TX2-</text>
<text x="42.5" y="108.6">RX2+</text>
<text x="42.5" y="111.1">GND</text>
<text x="53.5" y="108.6">TX2+</text>
<text x="53.8" y="111.1">GND</text>
</g>
<g font-size="1.8" fill="#808080">
<text x="260.9" y="87.5" transform="rotate(-90 260.9 87.5)">1</text>
<text x="255.8" y="112.9" transform="rotate(-90 255.8 112.9)">1</text>
<text x="260.9" y="140.8" transform="rotate(-90 260.9 140.8)">1</text>
<text x="255.8" y="166.2" transform="rotate(-90 255.8 166.2)">1</text>
</g>
<g font-size=".6" fill="#ffba08">
<text x="80.2" y="95.6">SpiceOrder 2</text>
<text x="85.3" y="95.6">SpiceOrder 1</text>
<text x="74.5" y="107.2" transform="rotate(-90 74.5 107.2)">SpiceOrder 2</text>
<text x="74.5" y="112.3" transform="rotate(-90 74.5 112.3)">SpiceOrder 1</text>
<text x="77.6" y="123.5">SpiceOrder 2</text>
<text x="82.7" y="123.5">SpiceOrder 1</text>
</g>
</svg>
